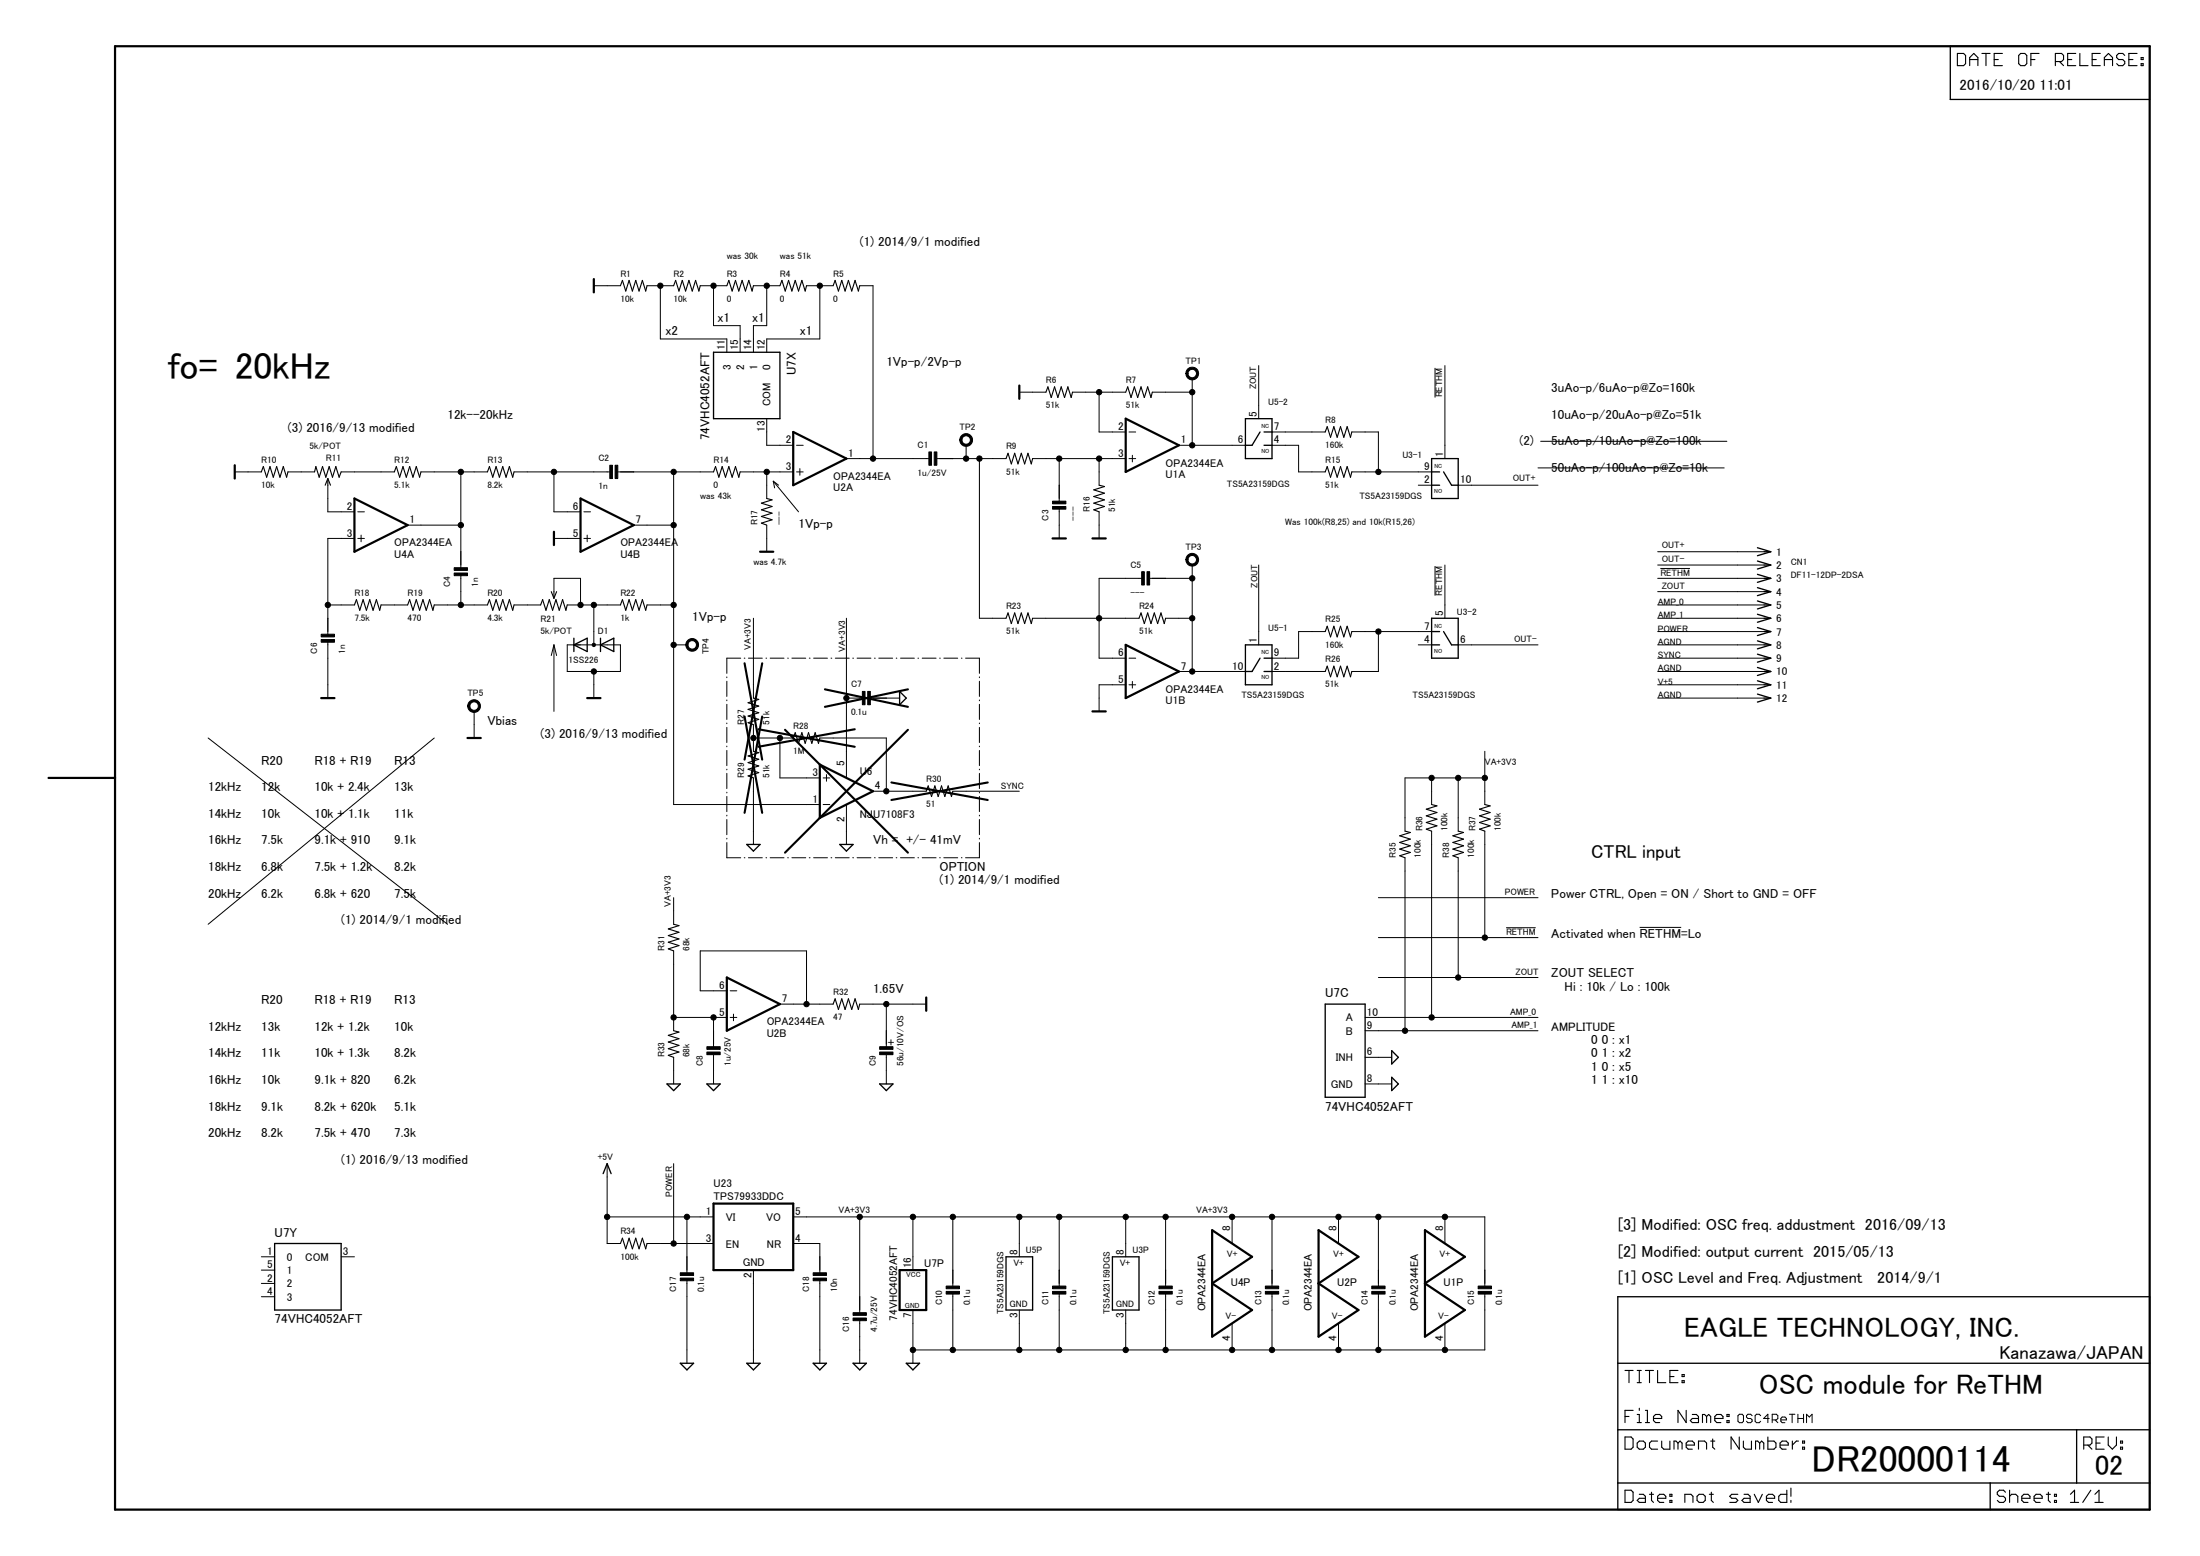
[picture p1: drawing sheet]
<svg xmlns="http://www.w3.org/2000/svg" width="420mm" height="297mm" viewBox="0 0 420 297" stroke-linecap="round" stroke-linejoin="round" font-family="sans-serif">
<g fill="none" stroke="#000" stroke-width=".19">
<path d="M113.4 54.5h5.1M123.6 54.5h5.1M126.1 54.5v10.2h12.7v2.5M133.7 54.5h5.1M136.3 54.5v7.7h5.1v5M143.9 54.5h5M146.4 54.5v7.7h-2.5v5M154 54.5h5.1M156.6 54.5v10.2h-10.2v2.5M164.2 54.5h2.5v33M146.4 79.9v5.1h5.1M194.7 74.9h5"/>
<path d="M204.8 74.9h10.2M209.9 74.9v7.6h5.1M220.1 74.9h7.6M227.7 72.3v12.7M240.4 69.8v10.1M274.1 70.2v5.7M275.9 69.8v17.7M44.8 90.1h5.1M55 90.1h5.1M62.6 92.6v5.1h5.1M65.2 90.1h10.1M68.3 97.7h1.3"/>
<path d="M80.4 90.1h12.7M88 90.1v18.3M98.2 90.1h18.3M105.8 90.1v7.6h5.1M111.5 97.7h1.3M118 90.1h18.3M128.7 90.1v63.5h27.9M141.4 90.1h10.1M146.4 90.1v5.1M147.7 91.9l4.8 5.8M147.7 91.9l.2 1.2M147.7 91.9l1 .7"/>
<path d="M152.1 90.1h1.3M152.1 85h1.3M152.8 89.5v1.2M161.6 87.5h15.8M178.9 87.5h13.2M184.5 85v2.5M187 87.5v30.5h5.1M197.2 87.5h17.8M202.3 87.5v8.2M202.3 97.2v5.6M209.9 87.5v5.1M209.9 97.7v5.1"/>
<path d="M215.6 87.5h1.3M215.6 82.5h1.3M216.3 86.9v1.3M225.1 85h12.7M242.9 85h5.1v5.1h5.1M242.9 82.5h10.2M258.2 90.1h15.2M258.2 82.5h5v7.6M270.9 92.6h2.5M278.5 92.6h15.2M293.7 89.3h35.6M294.2 84.2h35.6"/>
<path d="M62.6 115.5h5.1M67.7 102.8h-5.1v18.3M68.3 102.8h1.3M69 102.2v1.2M72.8 115.5h5.1M77.9 100.2h10.1M82.9 115.5h10.2M88 109.9v5.6M98.2 115.5h5.1M105.8 112.9v-2.5h5.1v5.1M105.8 102.8h5.1M108.3 115.5h10.2"/>
<path d="M111.5 102.8h1.3M112.1 102.2v1.2M113.4 115.5v7.6M121 100.2h7.7M123.6 115.5h5.1M143.9 118v15.3M146.4 100.2v5.1M161.6 118v30.5M197.2 118h20.3M218 110.4h-8.1v15.2h5.1M219.6 110.4h8.1M222.6 118h5.1"/>
<path d="M227.7 107.9v20.3M240.4 107.9v15.2M274.1 108.1v5.6M275.9 107.9v10.1M316.6 115.5h20.3M316.6 118h20.3M316.6 110.4h20.3M316.6 105.3h20.3M316.6 107.9h20.3M316.6 112.9h20.3M317.1 108.5h5.6M62.6 122.6v10.7"/>
<path d="M90.6 135.8v5.1M105.8 123.1v12.7M105.8 123.1l-.5 2M105.8 123.1l.5 2M108.3 123.1h10.2v5.1h-10.2zM113.4 128.2v5.1M128.7 123.1h2.5M138.8 129.2v.2M138.8 130v2.9M138.8 133.6v.2M138.8 134.5v2.9M138.8 138v.2"/>
<path d="M138.8 138.9v2.9M141.5 125.6h-2.7v2.9M142.1 125.6h.2M142.9 125.6h2.7M143.9 138.3v5.1M146.3 125.6h.1M147.1 125.6h2.6M150.4 125.6h.2M151.2 125.6h2.7M154.6 125.6h.1M155.4 125.6h2.6M158.7 125.6h.2"/>
<path d="M159.5 125.6h2.7M161.6 133.3h3.1M162.9 125.6h.1M163.7 125.6h2.6M166.2 133.3h5.6M167 125.6h.2M167.8 125.6h2.7M171.2 125.6h.1M172 125.6h2.6M175.3 125.6h.1M176.1 125.6h2.7M179.5 125.6h.1"/>
<path d="M180.3 125.6h2.6M183.6 125.6h.1M184.4 125.6h2.6v2.9M187 129.2v.2M187 130v2.9M187 133.6v.2M187 134.5v2.9M187 138v.2M187 138.9v2.9M215 130.7h-5.1v5.1M215.6 125.6h1.3M215.6 130.7h1.3"/>
<path d="M216.3 130.1v1.3M225.1 128.2h12.7M242.9 128.2h10.2M253.1 120.6h-5.1v5h-5.1M258.2 120.6h15.2M263.2 120.6v7.6h-5M270.9 123.1h2.5M278.5 123.1h15.2M316.6 125.6h20.3M316.6 130.7h20.3M316.6 128.2h20.3M316.6 123.1h20.3"/>
<path d="M316.6 120.6h20.3M316.6 133.3h20.3M39.8 140.9l45.7 35.5M82.9 140.9l-43.1 35.5M138.8 142.4v.2M138.8 143.3v2.9M138.8 146.8v.2M138.8 147.6v2.9M138.8 151.2v.2M138.8 152v2.9M138.8 155.6v.2M138.8 156.4v2.9"/>
<path d="M143.9 148.5v12.7M143.9 140.9h7.6M148.9 140.9v7.6h7.7M156.6 140.9h12.7v10.1M157.2 148.5h1.3M157.2 153.6h1.3M157.8 147.9v1.2M161.6 153.6v7.6M166.7 151h10.2M182 151h12.7M187 142.4v.2M187 143.3v2.9"/>
<path d="M187 146.8v.2M187 147.6v2.9M187 151.2v.2M187 152v2.9M187 155.6v.2M187 156.4v2.9M273.4 148.5v5.1M273.4 158.7v35.5M278.5 148.5v10.2M283.6 148.5h-15.3v10.2M283.6 143.4v10.2M283.6 158.7v20.3"/>
<path d="M128.7 171.4v5M138.8 160.8v2.9h2.7M138.8 160v.2M142.1 163.7h.2M142.9 163.7h2.7M146.3 163.7h.1M147.1 163.7h2.6M150.4 163.7h.2M151.2 163.7h2.7M154.6 163.7h.1M155.4 163.7h2.6M158.7 163.7h.2"/>
<path d="M159.5 163.7h2.7M162.9 163.7h.1M163.7 163.7h2.6M167 163.7h.2M167.8 163.7h2.7M171.2 163.7h.1M172 163.7h2.6M175.3 163.7h.1M176.1 163.7h2.7M179.5 163.7h.1M180.3 163.7h2.6M183.6 163.7h.1"/>
<path d="M187 160.8v2.9h-2.6M187 160v.2M263.2 179h30.5M263.2 171.4h30.5M268.3 163.7v33.1M278.5 163.7v22.9M287.6 177.1h5.7M313.1 177h8M128.7 194.2h10.1M128.7 181.5v15.3M136.3 194.2v5.6M138.8 189.1h-5.1v-7.6h20.3v10.2"/>
<path d="M139.4 194.2h1.3M139.4 189.1h1.3M140.1 193.6v1.3M148.9 191.7h10.2M164.2 191.7h12.7M169.3 191.7v8.1M260.7 194.2h33M260.7 196.8h33M263.2 186.6h30.5M128.7 201.8v5.1M136.3 201.3v5.6M169.3 201.3v5.6"/>
<path d="M260.7 201.8h5.1M260.7 206.9h5.1M49.9 239.9h2.6M65.2 239.9h2.5M116 222.1v15.3h2.5M116 232.3h20.3M123.6 237.4h12.7M128.7 222.1v15.3M131.2 232.3v10.7M151.5 232.3h132.1v13.2M151.5 237.4h5.1v5.6M164.2 232.3v18.3"/>
<path d="M174.3 232.3v10.2M182 232.3v13.2M194.7 232.3v7.6M202.3 232.3v13.2M215 232.3v7.6M222.6 232.3v13.2M235.3 232.3v5.1M242.9 232.3v13.2M255.6 232.3v5.1M263.2 232.3v13.2M275.9 232.3v5.1M49.9 242.5h2.6"/>
<path d="M49.9 245h2.6M49.9 247.5h2.6M131.2 244.5v15.7M143.9 242.5v17.7M156.6 244.5v15.7M164.2 252.1v8.1M174.3 250.1v10.1M182 247v10.7M194.7 250.1v7.6M202.3 247v10.7M215 250.1v7.6M222.6 247v10.7"/>
<path d="M235.3 252.6v5.1M242.9 247v10.7M255.6 252.6v5.1M263.2 247v10.7M275.9 252.6v5.1M283.6 247v10.7h-109.3M332.2 270h.5l.3 .3v1l-.3 .3h-.5l-.3-.3v-1zM334.6 270.3l-.3-.3h-.5l-.3 .3v.2l.3 .3h.5l.3 .3v.2l-.3 .3h-.5l-.3-.3M336.3 270.3l-.3-.3h-.6l-.2 .3v1l.2 .3h.6l.3-.3M337.9 270.8h-1.1l.8-.8v1.6M338.5 271.1h.8l.2-.3v-.5l-.2-.3h-.8v1.6M339 271.1l.5 .5"/>
<path d="M340.1 271.1h1.1v-.3l-.3-.3h-.5l-.3 .3v.5l.3 .3h.5M341.7 270h1.1M342.3 270v1.6M343.4 270.8h1M343.4 270v1.6M344.4 270v1.6M345 271.6v-1.6l.5 .5 .6-.5v1.6"/>
</g>
<g fill="none" stroke="#000" stroke-width=".42">
<path d="M22 8.8h388.5v279.4h-388.5zM113.4 53.3v2.5M194.7 73.6v2.5M215 79.9l10.1 5.1-10.1 5.1zM44.8 88.8v2.6M67.7 95.2l10.2 5-10.2 5.1zM110.9 95.2l10.1 5-10.1 5.1zM151.5 82.5l10.1 5-10.1 5.1zM105.8 101.5v2.6M145.2 105.3h2.5M201 102.8h2.6M208.6 102.8h2.6"/>
<path d="M61.3 133.3h2.6M112.1 133.3h2.6M208.6 135.8h2.6M215 123.1l10.1 5.1-10.1 5.1zM9.3 148.5h12.7M89.3 140.9h2.5M156.6 146l10.1 5-10.1 5.1zM138.8 186.6l10.1 5.1-10.1 5.1zM176.9 190.4v2.6M136.3 229.8h15.2v12.7h-15.2zM231.5 234.8l7.6 5.1-7.6 5.1 7.6 5.1-7.6 5.1zM251.8 234.8l7.6 5.1-7.6 5.1 7.6 5.1-7.6 5.1z"/>
<path d="M272.1 234.8l7.7 5.1-7.7 5.1 7.7 5.1-7.7 5.1zM171.8 242.5h5.1v7.6h-5.1z"/>
</g>
<g fill="none" stroke="#000" stroke-width=".25">
<path d="M372.5 8.8h38v10.2h-38zM136.3 67.2h12.6v12.7h-12.6zM237.8 79.9h5.1v7.6h-5.1zM240.6 82.5l-1.5 2.5h-1.3M241.4 82.5h1.5M241.4 85h1.5M273.4 87.5h5.1v7.7h-5.1zM273.4 90.1h1.5M273.4 92.6h1.5M275.7 90.1l1.5 2.5h1.3M273.4 118h5.1v7.6h-5.1zM335.6 104.6l2.6 .7"/>
<path d="M335.6 107.1l2.6 .8M335.6 109.6l2.6 .8M335.6 112.2l2.6 .7M335.6 114.7l2.6 .8M335.6 117.3l2.6 .7M335.6 119.8l2.6 .8M336.9 118h1.3M336.9 105.3h1.3M336.9 107.9h1.3M336.9 110.4h1.3M336.9 112.9h1.3M336.9 115.5h1.3"/>
<path d="M338.2 105.3l-2.6 .8M338.2 107.9l-2.6 .7M338.2 110.4l-2.6 .8M338.2 112.9l-2.6 .8M338.2 115.5l-2.6 .7M338.2 118l-2.6 .8M109.6 123.1l2.5-1.3v2.6zM109.6 121.8v2.6M114.7 123.1l2.5-1.3v2.6zM114.7 121.8v2.6M171.8 132l1.3 1.3-1.3 1.2zM237.8 123.1h5.1v7.6h-5.1z"/>
<path d="M240.6 125.6l-1.5 2.6h-1.3M241.4 125.6h1.5M241.4 128.2h1.5M273.4 123.1h1.5M273.4 120.6h1.5M275.7 120.6l1.5 2.5h1.3M335.6 122.3l2.6 .8M335.6 124.9l2.6 .7M335.6 127.4l2.6 .8M335.6 130l2.6 .7M335.6 132.5l2.6 .8M336.9 123.1h1.3"/>
<path d="M336.9 130.7h1.3M336.9 125.6h1.3M336.9 128.2h1.3M336.9 120.6h1.3M336.9 133.3h1.3M338.2 120.6l-2.6 .7M338.2 123.1l-2.6 .8M338.2 125.6l-2.6 .8M338.2 128.2l-2.6 .7M338.2 130.7l-2.6 .8M338.2 133.3l-2.6 .7M142.6 161.2h2.6l-1.3 1.3z"/>
<path d="M160.4 161.2h2.5l-1.3 1.3zM253.1 191.7h7.6v17.8h-7.6zM127.4 206.9h2.5l-1.2 1.3zM135 206.9h2.5l-1.2 1.3zM168 206.9h2.5l-1.2 1.3zM265.8 200.6l1.3 1.2-1.3 1.3zM265.8 205.7l1.3 1.2-1.3 1.3zM52.5 237.4h12.7v12.7h-12.7zM115.2 224l.8-1.9 .7 1.9M192.1 239.9h5.1v10.2h-5.1zM212.4 239.9h5.1v10.2h-5.1zM309 247.5h101.5v40.7h-101.5z"/>
<path d="M129.9 260.2h2.6l-1.3 1.3zM142.6 260.2h2.6l-1.3 1.3zM155.3 260.2h2.5l-1.2 1.3zM162.9 260.2h2.6l-1.3 1.3zM173.1 260.2h2.5l-1.3 1.3zM309 272.9h101.5M309 260.2h101.5M396.6 272.9v10.2M309 283.1h101.5M380.1 283.1v5.1"/>
</g>
<g fill="none" stroke="#000" stroke-width=".21">
<path d="M373.8 10.2h1.2l.4 .4v1.5l-.4 .4h-1.2zM376.2 12.5v-1.5l.8-.8 .7 .8v1.5M376.2 11.4h1.5M378.5 10.2h1.6M379.3 10.2v2.3M380.9 11.4h.7M382.4 10.2h-1.5v2.3h1.5M385.5 10.6l.4-.4h.8l.4 .4v1.5l-.4 .4h-.8l-.4-.4zM387.9 11.4h.7M389.4 10.2h-1.5v2.3M392.5 11.7h1.2l.4-.3v-.8l-.4-.4h-1.2v2.3M393.3 11.7l.8 .8"/>
<path d="M394.9 11.4h.8M396.4 10.2h-1.5v2.3h1.5M397.2 10.2v2.3h1.6M399.6 11.4h.7M401.1 10.2h-1.5v2.3h1.5M401.9 11.4h1.6M401.9 12.5v-1.5l.8-.8 .8 .8v1.5M405.8 10.6l-.4-.4h-.8l-.4 .4v.4l.4 .4h.8l.4 .3v.4l-.4 .4h-.8l-.4-.4M406.6 11.4h.8M408.1 10.2h-1.5v2.3h1.5M408.9 12.1h.4v.4h-.4zM408.9 11h.4v.4h-.4z"/>
<path d="M118.5 54.5l.4-1 .6 2.1 .6-2.1 .7 2.1 .6-2.1 .6 2.1 .7-2.1 .6 2.1 .3-1.1M128.7 54.5l.3-1 .7 2.1 .6-2.1 .6 2.1 .7-2.1 .6 2.1 .6-2.1 .7 2.1 .2-1.1M138.8 54.5l.4-1 .6 2.1 .7-2.1 .6 2.1 .6-2.1 .7 2.1 .6-2.1 .6 2.1 .3-1.1M148.9 54.5l.4-1 .7 2.1 .6-2.1 .6 2.1 .7-2.1 .6 2.1 .6-2.1 .7 2.1 .2-1.1M159.1 54.5l.4-1 .6 2.1 .7-2.1 .6 2.1 .6-2.1 .7 2.1 .6-2.1 .6 2.1 .3-1.1M199.7 74.9l.4-1 .7 2 .6-2 .6 2 .7-2 .6 2 .6-2 .7 2 .2-1M215 74.9l.4-1 .6 2 .6-2 .7 2 .6-2 .6 2 .7-2 .6 2 .3-1M49.9 90.1l.4-1 .6 2 .7-2 .6 2 .6-2 .7 2 .6-2 .6 2 .3-1M60.1 90.1l.2-1 .7 2 .6-2 .6 2 .7-2 .6 2 .6-2 .7 2 .4-1M62.6 91.4v1.2M62.6 91.4l.5 1.2M62.6 91.4l-.5 1.2"/>
<path d="M75.3 90.1l.4-1 .6 2 .7-2 .6 2 .6-2 .7 2 .6-2 .6 2 .3-1M93.1 90.1l.4-1 .6 2 .6-2 .7 2 .6-2 .6 2 .7-2 .6 2 .3-1M136.3 90.1l.4-1 .6 2 .6-2 .7 2 .6-2 .6 2 .7-2 .6 2 .3-1M146.4 95.2l1 .2-2 .7 2 .6-2 .6 2 .7-2 .6 2 .6-2 .7 1 .3M192.1 87.5l.4-1 .6 2.1 .7-2.1 .6 2.1 .7-2.1 .6 2.1 .6-2.1 .7 2.1 .2-1.1M209.9 92.6l1 .3-2 .6 2 .6-2 .7 2 .6-2 .7 2 .6-2 .6 1 .4M253.1 82.5l.4-1.1 .6 2.1 .6-2.1 .7 2.1 .6-2.1 .6 2.1 .7-2.1 .6 2.1 .3-1M253.1 90.1l.4-1 .6 2 .6-2 .7 2 .6-2 .6 2 .7-2 .6 2 .3-1M67.7 115.5l.4-1 .6 2 .6-2 .7 2 .6-2 .6 2 .7-2 .6 2 .3-1M77.9 115.5l.3-1 .7 2 .6-2 .6 2 .7-2 .6 2 .6-2 .7 2 .2-1M93.1 115.5l.4-1 .6 2 .6-2 .7 2 .6-2 .6 2 .7-2 .6 2 .3-1M103.3 115.5l.3-1 .7 2 .6-2 .6 2 .7-2 .6 2 .6-2 .7 2 .2-1"/>
<path d="M105.3 112.9l.5 1.3M105.8 112.9v1.3M106.3 112.9l-.5 1.3M118.5 115.5l.4-1 .6 2 .6-2 .7 2 .6-2 .6 2 .7-2 .6 2 .3-1M192.1 118l.4-1 .6 2 .7-2 .6 2 .7-2 .6 2 .6-2 .7 2 .2-1M217.5 118l.4-1 .6 2 .7-2 .6 2 .7-2 .6 2 .6-2 .7 2 .2-1M143.9 133.3l1 .2-2 .7 2 .6-2 .6 2 .7-2 .6 2 .6-2 .7 1 .3M253.1 120.6l.4-1.1 .6 2.1 .6-2.1 .7 2.1 .6-2.1 .6 2.1 .7-2.1 .6 2.1 .3-1M253.1 128.2l.4-1 .6 2 .6-2 .7 2 .6-2 .6 2 .7-2 .6 2 .3-1M143.9 143.4l1 .3-2 .6 2 .6-2 .7 2 .6-2 .7 2 .6-2 .6 1 .4M151.5 140.9l.4-1 .6 2 .6-2 .7 2 .6-2 .6 2 .7-2 .6 2 .3-1M176.9 151l.4-1 .6 2.1 .6-2.1 .7 2.1 .6-2.1 .6 2.1 .7-2.1 .6 2.1 .3-1.1"/>
<path d="M268.3 158.7l1 .2-2 .7 2 .6-2 .6 2 .7-2 .6 2 .6-2 .7 1 .3M273.4 153.6l1 .2-2 .7 2 .6-2 .6 2 .7-2 .6 2 .6-2 .7 1 .4M278.5 158.7l1 .2-2 .7 2 .6-2 .6 2 .7-2 .6 2 .6-2 .7 1 .3M283.6 153.6l1 .2-2 .7 2 .6-2 .6 2 .7-2 .6 2 .6-2 .7 1 .4M128.7 176.4l1 .3-2.1 .6 2.1 .7-2.1 .6 2.1 .6-2.1 .7 2.1 .6-2.1 .6 1.1 .4M128.7 196.8l1 .2-2.1 .7 2.1 .6-2.1 .6 2.1 .7-2.1 .6 2.1 .6-2.1 .7 1.1 .3M159.1 191.7l.4-1 .6 2 .7-2 .6 2 .6-2 .7 2 .6-2 .6 2 .3-1M118.5 237.4l.4-1 .6 2 .6-2 .7 2 .6-2 .6 2 .7-2 .6 2 .3-1M310.3 274.3h1.2l.4 .4v1.6l-.4 .3h-1.2zM310.3 261.6h1.6M310.3 270.4h.8M311.1 261.6v2.3"/>
<path d="M311.9 269.2h-1.6v2.4M312.7 275.5l.4-.4h.7l.4 .4v.8l-.4 .3h-.7l-.4-.3zM312.7 261.6h.8M312.7 263.9h.8M312.7 270h.4v1.6M312.7 271.6h.8M313.1 261.6v2.3M313.1 268.8v.4M314.2 261.6h1.6M314.2 269.2h.4v2.4M314.2 271.6h.8M315 261.6v2.3"/>
<path d="M315.8 270.8h1.6v-.4l-.4-.4h-.8l-.4 .4v.8l.4 .4h.8M316.6 261.6v2.3h1.5M316.6 275.1h-1.2l-.4 .4v.8l.4 .3h1.2M317.4 275.1v1.2l.4 .3h1.1v-1.5M318.9 262.8h.8M320.5 261.6h-1.6v2.3h1.6M320.5 275.5l-.4-.4h-.4v1.5M320.5 275.5l.4-.4 .3 .4v1.1M320.5 275.5v1.1M321.2 263.6h.4v.3h-.4zM321.2 262.4h.4v.4h-.4zM322 275.9h1.6v-.4l-.4-.4h-.8l-.4 .4v.8l.4 .3h.8"/>
<path d="M322 269.2v2.4l-1.5-2.4v2.4M323.2 270h.8l.4 .4v1.2h-1.2l-.4-.4 .4-.4h1.2M324.4 276.6v-1.5h1.1l.4 .4v1.1M325.9 270.4v1.2M325.9 270.4l-.4-.4h-.4v1.6M325.9 270.4l.4-.4 .4 .4v1.2M326.7 275.1h.8M327.1 274.7v1.6l.4 .3M327.5 270.8h1.6v-.4l-.4-.4h-.8l-.4 .4v.8l.4 .4h.8M329.8 270h.4v.4h-.4zM329.8 271.2h.4v.4h-.4zM332.2 274.3v2.3l-1.6-2.3v2.3"/>
<path d="M333 275.1v1.2l.3 .3h1.2v-1.5M336.1 275.5l-.4-.4h-.4v1.5M336.1 275.5v1.1M336.1 275.5l.3-.4 .4 .4v1.1M337.6 274.3v2.3h1.2l.4-.3v-.8l-.4-.4h-1.2M340 275.9h1.5v-.4l-.4-.4h-.7l-.4 .4v.8l.4 .3h.7M342.3 275.1v1.5M343.5 275.1h-.4l-.8 .8M344.3 276.3h.3v.3h-.3zM344.3 275.1h.3v.4h-.3zM398 275.9h1.1l.4-.4v-.8l-.4-.4h-1.1v2.3M398.7 275.9l.8 .7"/>
<path d="M400.3 275.5h.8M401.8 274.3h-1.5v2.3h1.5M402.6 274.3v1.6l.8 .7 .8-.7v-1.6M405 276.3h.4v.3h-.4zM405 275.1h.4v.4h-.4zM310.3 284.5h1.2l.4 .4v1.5l-.4 .4h-1.2zM313.1 285.3h.7l.4 .3v1.2h-1.1l-.4-.4 .4-.4h1.1M315 285.3h.8M315.4 284.9v1.5l.4 .4M316.6 286h1.5v-.4l-.3-.3h-.8l-.4 .3v.8l.4 .4h.8M318.9 286.4h.4v.4h-.4zM318.9 285.3h.4v.3h-.4z"/>
<path d="M321.8 286.8v-1.5h1.1l.4 .3v1.2M324.1 285.6l.4-.3h.8l.4 .3v.8l-.4 .4h-.8l-.4-.4zM326.5 285.3h.7M326.8 284.9v1.5l.4 .4M331.9 285.3h-1.2l-.4 .3 .4 .4h.8l.4 .4-.4 .4h-1.2M333.1 285.3h.7l.4 .3v1.2h-1.1l-.4-.4 .4-.4h1.1M335 285.3l.8 1.5 .8-1.5M337.4 286h1.5v-.4l-.4-.3h-.7l-.4 .3v.8l.4 .4h.7M341.2 284.5v2.3h-1.1l-.4-.4v-.8l.4-.3h1.1M342 284.1v1.5M342 286.4v.4M383 284.9l-.4-.4h-.8l-.4 .4v.4l.4 .3h.8l.4 .4v.4l-.4 .4h-.8l-.4-.4"/>
<path d="M383.8 285.6l.4-.3h.8l.4 .3v1.2M383.8 284.5v2.3M386.1 286h1.6v-.4l-.4-.3h-.8l-.4 .3v.8l.4 .4h.8M388.5 286h1.5v-.4l-.4-.3h-.7l-.4 .3v.8l.4 .4h.7M390.8 285.3h.8M391.2 284.9v1.5l.4 .4M392.4 286.4h.3v.4h-.3zM392.4 285.3h.3v.3h-.3zM395.4 286.8h1.6M395.4 285.3l.8-.8v2.3M399.3 284.5l-1.5 2.3M400.1 286.8h1.6"/>
<path d="M400.1 285.3l.8-.8v2.3"/>
</g>
<path d="M142.2 126.6l3.4 18.4M142.2 136.8l3.4 18.4M144.8 139.2l18.4 3.4M145.6 126.6l-3.4 18.4M145.6 136.8l-3.4 18.4M149.9 139.3l23.5 23.5M157.5 131.6l15.9 3.3M163.2 139.2l-18.4 3.4M173.4 139.3l-23.5 23.5M173.4 131.6l-15.9 3.3M170.2 149.4l18.4 3.3M188.6 149.4l-18.4 3.3" fill="none" stroke="#000" stroke-width=".4"/>
<g fill="#000" stroke="#000" stroke-width=".19">
<path d="M116.5 88.8h.5v2.6h-.5zM117.5 88.8h.5v2.6h-.5zM177.4 86.3h.5v2.5h-.5zM178.4 86.3h.5v2.5h-.5zM201 95.7h2.6v.5h-2.6zM201 96.7h2.6v.5h-2.6zM86.7 108.4h2.6v.5h-2.6zM86.7 109.4h2.6v.5h-2.6zM218 109.1h.5v2.6h-.5zM219.1 109.1h.5v2.6h-.5zM61.3 121.1h2.6v.5h-2.6zM61.3 122.1h2.6v.5h-2.6z"/>
<path d="M164.7 132h.5v2.5h-.5zM165.7 132h.5v2.5h-.5zM135 199.8h2.5v.5h-2.5zM168 199.8h2.5v.5h-2.5zM135 200.8h2.5v.5h-2.5zM168 200.8h2.5v.5h-2.5zM129.9 243h2.6v.5h-2.6zM129.9 244h2.6v.5h-2.6zM155.3 243h2.5v.5h-2.5zM155.3 244h2.5v.5h-2.5zM162.9 250.6h2.6v.5h-2.6zM162.9 251.6h2.6v.5h-2.6z"/>
<path d="M180.7 245.5h2.5v.5h-2.5zM180.7 246.5h2.5v.5h-2.5zM201 245.5h2.6v.5h-2.6zM201 246.5h2.6v.5h-2.6zM221.3 245.5h2.6v.5h-2.6zM221.3 246.5h2.6v.5h-2.6zM241.7 245.5h2.5v.5h-2.5zM241.7 246.5h2.5v.5h-2.5zM262 245.5h2.5v.5h-2.5zM262 246.5h2.5v.5h-2.5zM282.3 245.5h2.5v.5h-2.5zM282.3 246.5h2.5v.5h-2.5z"/>
</g>
<g fill="#000" stroke="#000" stroke-width=".19">
<path d="M226.9 70.4a1.21 1.21 0 0 1 1.9 .3 1.21 1.21 0 0 1-.8 1.8 1.21 1.21 0 0 1-1.5-1.2h.4a.81 .81 0 0 1 1.2-.7 .81 .81 0 0 1 .1 1.4 .81 .81 0 0 1-1.3-.5v-.2h-.4v-.3z" fill-rule="evenodd"/>
<path d="M183.7 83.1a1.22 1.22 0 0 1 1.9 .4 1.22 1.22 0 0 1-.8 1.7 1.22 1.22 0 0 1-1.5-1.2h.4a.8 .8 0 0 1 1.1-.8 .8 .8 0 0 1 .3 1.4 .8 .8 0 0 1-1.4-.4v-.2h-.4v-.3z" fill-rule="evenodd"/>
<path d="M226.9 105.9a1.21 1.21 0 0 1 1.9 .4 1.21 1.21 0 0 1-.8 1.7 1.21 1.21 0 0 1-1.5-1.2h.4a.82 .82 0 0 1 1.2-.6 .82 .82 0 0 1 .1 1.3 .82 .82 0 0 1-1.3-.4v-.3h-.4v-.3z" fill-rule="evenodd"/>
<path d="M89.7 133.9a1.22 1.22 0 0 1 1.9 .4 1.22 1.22 0 0 1-.8 1.7 1.22 1.22 0 0 1-1.5-1.2h.4a.82 .82 0 0 1 1.2-.8 .82 .82 0 0 1 .2 1.4 .82 .82 0 0 1-1.3-.4l-.1-.2h-.4l.1-.3z" fill-rule="evenodd"/>
<path d="M131.4 122.2a1.22 1.22 0 0 1 1.9 .4 1.22 1.22 0 0 1-.8 1.7 1.22 1.22 0 0 1-1.5-1.2h.4a.81 .81 0 0 1 1.1-.8 .81 .81 0 0 1 .2 1.4 .81 .81 0 0 1-1.3-.4v-.2h-.4v-.3z" fill-rule="evenodd"/>
<circle cx="126.1" cy="54.5" r=".51"/>
<circle cx="136.3" cy="54.5" r=".51"/>
<circle cx="146.4" cy="54.5" r=".51"/>
<circle cx="156.6" cy="54.5" r=".51"/>
<circle cx="209.9" cy="74.9" r=".51"/>
<circle cx="227.7" cy="74.9" r=".51"/>
<circle cx="88" cy="90.1" r=".51"/>
<circle cx="105.8" cy="90.1" r=".51"/>
<circle cx="128.7" cy="90.1" r=".51"/>
<circle cx="146.4" cy="90.1" r=".51"/>
<circle cx="166.7" cy="87.5" r=".51"/>
<circle cx="184.5" cy="87.5" r=".51"/>
<circle cx="187" cy="87.5" r=".51"/>
<circle cx="202.3" cy="87.5" r=".51"/>
<circle cx="209.9" cy="87.5" r=".51"/>
<circle cx="227.7" cy="85" r=".51"/>
<circle cx="263.2" cy="90.1" r=".51"/>
<circle cx="62.6" cy="115.5" r=".51"/>
<circle cx="88" cy="100.2" r=".51"/>
<circle cx="88" cy="115.5" r=".51"/>
<circle cx="110.9" cy="115.5" r=".51"/>
<circle cx="113.4" cy="115.5" r=".51"/>
<circle cx="128.7" cy="100.2" r=".51"/>
<circle cx="128.7" cy="115.5" r=".51"/>
<circle cx="209.9" cy="118" r=".51"/>
<circle cx="227.7" cy="118" r=".51"/>
<circle cx="227.7" cy="110.4" r=".51"/>
<circle cx="113.4" cy="123.1" r=".33"/>
<circle cx="113.4" cy="128.2" r=".51"/>
<circle cx="128.7" cy="123.1" r=".51"/>
<circle cx="161.6" cy="133.3" r=".51"/>
<circle cx="227.7" cy="128.2" r=".51"/>
<circle cx="263.2" cy="120.6" r=".51"/>
<circle cx="143.9" cy="140.9" r=".51"/>
<circle cx="148.9" cy="140.9" r=".51"/>
<circle cx="169.3" cy="151" r=".51"/>
<circle cx="273.4" cy="148.5" r=".51"/>
<circle cx="278.5" cy="148.5" r=".51"/>
<circle cx="283.6" cy="148.5" r=".51"/>
<circle cx="283.6" cy="179" r=".51"/>
<circle cx="128.7" cy="194.2" r=".51"/>
<circle cx="136.3" cy="194.2" r=".51"/>
<circle cx="154" cy="191.7" r=".51"/>
<circle cx="169.3" cy="191.7" r=".51"/>
<circle cx="268.3" cy="196.8" r=".51"/>
<circle cx="273.4" cy="194.2" r=".51"/>
<circle cx="278.5" cy="186.6" r=".51"/>
<circle cx="116" cy="232.3" r=".51"/>
<circle cx="128.7" cy="237.4" r=".51"/>
<circle cx="131.2" cy="232.3" r=".51"/>
<circle cx="164.2" cy="232.3" r=".51"/>
<circle cx="174.3" cy="232.3" r=".51"/>
<circle cx="182" cy="232.3" r=".51"/>
<circle cx="194.7" cy="232.3" r=".51"/>
<circle cx="202.3" cy="232.3" r=".51"/>
<circle cx="215" cy="232.3" r=".51"/>
<circle cx="222.6" cy="232.3" r=".51"/>
<circle cx="235.3" cy="232.3" r=".51"/>
<circle cx="242.9" cy="232.3" r=".51"/>
<circle cx="255.6" cy="232.3" r=".51"/>
<circle cx="263.2" cy="232.3" r=".51"/>
<circle cx="275.9" cy="232.3" r=".51"/>
<circle cx="174.3" cy="257.7" r=".51"/>
<circle cx="182" cy="257.7" r=".51"/>
<circle cx="194.7" cy="257.7" r=".51"/>
<circle cx="202.3" cy="257.7" r=".51"/>
<circle cx="215" cy="257.7" r=".51"/>
<circle cx="222.6" cy="257.7" r=".51"/>
<circle cx="235.3" cy="257.7" r=".51"/>
<circle cx="242.9" cy="257.7" r=".51"/>
<circle cx="255.6" cy="257.7" r=".51"/>
<circle cx="263.2" cy="257.7" r=".51"/>
<circle cx="275.9" cy="257.7" r=".51"/>
</g>
<g font-size="7.2">
<text x="32.1" y="72.3">fo= 20kHz</text>
<text x="346" y="281.1">DR20000114</text>
</g>
<g font-size="5.4">
<text x="321.7" y="255.2">EAGLE TECHNOLOGY, INC.</text>
<text x="335.9" y="266.1">OSC module for ReTHM</text>
<text x="400.1" y="281.6">02</text>
</g>
<g font-size="3.6">
<text x="303.9" y="163.7">CTRL input</text>
<text x="381.9" y="259.5">Kanazawa/JAPAN</text>
</g>
<g font-size="3.1">
<text x="309" y="239.9">[2] Modified: output current 2015/05/13</text>
<text x="309" y="234.9">[3] Modified: OSC freq. addustment 2016/09/13</text>
<text x="309" y="245">[1] OSC Level and Freq. Adjustment</text>
<text x="358.5" y="245">2014/9/1</text>
</g>
<g font-size="2.9">
<text x="374.2" y="17.2">2016/10/20</text>
<text x="389.5" y="17.2">11:01</text>
</g>
<g font-size="2.5">
<text x="164.2" y="46.9">(1) 2014/9/1 modified</text>
<text x="127.1" y="63.9">x2</text>
<text x="137" y="61.4">x1</text>
<text x="143.6" y="61.4">x1</text>
<text x="152.8" y="63.9">x1</text>
<text x="152" y="71.6" transform="rotate(-90 152 71.6)">U7X</text>
<text x="169.3" y="69.8">1Vp-p/2Vp-p</text>
<text x="296.3" y="74.9">3uAo-p/6uAo-p@Zo=160k</text>
<text x="55" y="82.5">(3) 2016/9/13 modified</text>
<text x="85.5" y="79.9">12k--20kHz</text>
<text x="296.3" y="79.9">10uAo-p/20uAo-p@Zo=51k</text>
<text x="135.5" y="84" transform="rotate(-90 135.5 84)">74VHC4052AFT</text>
<text x="290.2" y="85">(2)</text>
<text x="296.3" y="85">5uAo-p/10uAo-p@Zo=100k</text>
<text x="296.3" y="90.1">50uAo-p/100uAo-p@Zo=10k</text>
<text x="152.5" y="100.8">1Vp-p</text>
<text x="132.2" y="118.5">1Vp-p</text>
<text x="93.1" y="138.3">Vbias</text>
<text x="103.2" y="140.9">(3) 2016/9/13 modified</text>
<text x="49.9" y="146">R20</text>
<text x="60.1" y="146">R18 + R19</text>
<text x="75.3" y="146">R13</text>
<text x="39.7" y="151">12kHz</text>
<text x="49.9" y="151">12k</text>
<text x="60.1" y="151">10k + 2.4k</text>
<text x="75.3" y="151">13k</text>
<text x="39.7" y="156.1">14kHz</text>
<text x="39.7" y="161.2">16kHz</text>
<text x="49.9" y="156.1">10k</text>
<text x="49.9" y="161.2">7.5k</text>
<text x="60.1" y="156.1">10k + 1.1k</text>
<text x="60.1" y="161.2">9.1k + 910</text>
<text x="75.3" y="156.1">11k</text>
<text x="75.3" y="161.2">9.1k</text>
<text x="166.7" y="161.2">Vh = +/- 41mV</text>
<text x="39.7" y="166.3">18kHz</text>
<text x="49.9" y="166.3">6.8k</text>
<text x="60.1" y="166.3">7.5k + 1.2k</text>
<text x="75.3" y="166.3">8.2k</text>
<text x="179.4" y="166.3">OPTION</text>
<text x="39.7" y="171.4">20kHz</text>
<text x="49.9" y="171.4">6.2k</text>
<text x="60.1" y="171.4">6.8k + 620</text>
<text x="75.3" y="171.4">7.5k</text>
<text x="179.4" y="168.8">(1) 2014/9/1 modified</text>
<text x="296.3" y="171.4">Power CTRL, Open = ON / Short to GND = OFF</text>
<text x="65.1" y="176.4">(1) 2014/9/1 modified</text>
<text x="296.3" y="179">Activated when RETHM=Lo</text>
<text x="49.9" y="191.7">R20</text>
<text x="60.1" y="191.7">R18 + R19</text>
<text x="75.3" y="191.7">R13</text>
<text x="166.7" y="189.6">1.65V</text>
<text x="253.1" y="190.4">U7C</text>
<text x="296.3" y="186.6">ZOUT SELECT</text>
<text x="298.8" y="189.1">Hi : 10k / Lo : 100k</text>
<text x="39.7" y="196.8">12kHz</text>
<text x="49.9" y="196.8">13k</text>
<text x="60.1" y="196.8">12k + 1.2k</text>
<text x="75.3" y="196.8">10k</text>
<text x="39.7" y="201.8">14kHz</text>
<text x="49.9" y="201.8">11k</text>
<text x="60.1" y="201.8">10k + 1.3k</text>
<text x="75.3" y="201.8">8.2k</text>
<text x="169.5" y="199.8">+</text>
<text x="303.9" y="199.3">0</text>
<text x="303.9" y="201.8">0</text>
<text x="305.9" y="199.3">0 : x1</text>
<text x="305.9" y="201.8">1 : x2</text>
<text x="39.7" y="206.9">16kHz</text>
<text x="49.9" y="206.9">10k</text>
<text x="60.1" y="206.9">9.1k + 820</text>
<text x="75.3" y="206.9">6.2k</text>
<text x="303.9" y="204.4">1</text>
<text x="303.9" y="206.9">1</text>
<text x="305.9" y="204.4">0 : x5</text>
<text x="305.9" y="206.9">1 : x10</text>
<text x="39.7" y="212">18kHz</text>
<text x="49.9" y="212">9.1k</text>
<text x="60.1" y="212">8.2k + 620k</text>
<text x="75.3" y="212">5.1k</text>
<text x="253.1" y="212">74VHC4052AFT</text>
<text x="39.7" y="217.1">20kHz</text>
<text x="49.9" y="217.1">8.2k</text>
<text x="60.1" y="217.1">7.5k + 470</text>
<text x="75.3" y="217.1">7.3k</text>
<text x="65.1" y="222.2">(1) 2016/9/13 modified</text>
<text x="52.4" y="236.1">U7Y</text>
<text x="52.4" y="252.6">74VHC4052AFT</text>
</g>
<text font-size="2.3" x="296.3" y="196.8">AMPLITUDE</text>
<g font-size="2.1">
<text x="138.4" y="66.9" transform="rotate(-90 138.4 66.9)">11</text>
<text x="139.6" y="70.7" transform="rotate(-90 139.6 70.7)">3</text>
<text x="141" y="66.9" transform="rotate(-90 141 66.9)">15</text>
<text x="142.1" y="70.7" transform="rotate(-90 142.1 70.7)">2</text>
<text x="143.5" y="66.9" transform="rotate(-90 143.5 66.9)">14</text>
<text x="144.6" y="70.7" transform="rotate(-90 144.6 70.7)">1</text>
<text x="146.1" y="66.9" transform="rotate(-90 146.1 66.9)">12</text>
<text x="147.2" y="70.7" transform="rotate(-90 147.2 70.7)">0</text>
<text x="147.2" y="77.6" transform="rotate(-90 147.2 77.6)">COM</text>
<text x="146.1" y="82.5" transform="rotate(-90 146.1 82.5)">13</text>
<text x="213.6" y="82.1">2</text>
<text x="240" y="79.6" transform="rotate(-90 240 79.6)">5</text>
<text x="243.3" y="82.1">7</text>
<text x="150.1" y="84.7">2</text>
<text x="150.1" y="89.7">3</text>
<text x="162" y="87.2">1</text>
<text x="213.6" y="87.2">3</text>
<text x="222.6" y="89.1">OPA2344EA</text>
<text x="225.5" y="84.7">1</text>
<text x="236.4" y="84.7">6</text>
<text x="243.3" y="84.7">4</text>
<text x="272" y="89.7">9</text>
<text x="275.6" y="87.2" transform="rotate(-90 275.6 87.2)">1</text>
<text x="159.1" y="91.6">OPA2344EA</text>
<text x="159.1" y="93.8">U2A</text>
<text x="222.6" y="91.2">U1A</text>
<text x="272" y="92.3">2</text>
<text x="278.8" y="92.3">10</text>
<text x="66.3" y="97.4">2</text>
<text x="78.2" y="99.9">1</text>
<text x="109.4" y="97.4">6</text>
<text x="121.4" y="99.9">7</text>
<text x="66.3" y="102.4">3</text>
<text x="75.3" y="104.3">OPA2344EA</text>
<text x="75.3" y="106.5">U4A</text>
<text x="109.4" y="102.4">5</text>
<text x="118.5" y="104.3">OPA2344EA</text>
<text x="118.5" y="106.5">U4B</text>
<text x="339.2" y="106.1">1</text>
<text x="339.2" y="108.6">2</text>
<text x="339.2" y="111.2">3</text>
<text x="339.2" y="113.7">4</text>
<text x="275.6" y="117.7" transform="rotate(-90 275.6 117.7)">5</text>
<text x="339.2" y="116.3">5</text>
<text x="339.2" y="118.8">6</text>
<text x="213.6" y="125.3">6</text>
<text x="240" y="122.8" transform="rotate(-90 240 122.8)">1</text>
<text x="243.3" y="125.3">9</text>
<text x="272" y="120.2">7</text>
<text x="272" y="122.8">4</text>
<text x="278.8" y="122.8">6</text>
<text x="339.2" y="121.3">7</text>
<text x="339.2" y="123.9">8</text>
<text x="213.6" y="130.4">5</text>
<text x="225.5" y="127.8">7</text>
<text x="235.3" y="127.8">10</text>
<text x="243.3" y="127.8">2</text>
<text x="339.2" y="126.4">9</text>
<text x="339.2" y="129">10</text>
<text x="339.2" y="131.5">11</text>
<text x="222.6" y="132.3">OPA2344EA</text>
<text x="222.6" y="134.4">U1B</text>
<text x="339.2" y="134">12</text>
<text x="155.1" y="148.1">3</text>
<text x="161.3" y="146.2" transform="rotate(-90 161.3 146.2)">5</text>
<text x="164.2" y="147.9">U6</text>
<text x="155.1" y="153.2">1</text>
<text x="167.1" y="150.7">4</text>
<text x="161.3" y="157" transform="rotate(-90 161.3 157)">2</text>
<text x="164.2" y="156.1">NJU7108F3</text>
<text x="137.4" y="188.8">6</text>
<text x="149.3" y="191.3">7</text>
<text x="137.4" y="193.9">5</text>
<text x="146.4" y="195.7">OPA2344EA</text>
<text x="146.4" y="197.9">U2B</text>
<text x="257" y="195">A</text>
<text x="257" y="197.5">B</text>
<text x="261.1" y="193.9">10</text>
<text x="261.1" y="196.4">9</text>
<text x="255.1" y="202.6">INH</text>
<text x="261.1" y="201.5">6</text>
<text x="254.2" y="207.7">GND</text>
<text x="261.1" y="206.6">8</text>
<text x="136.3" y="226.6">U23</text>
<text x="134.8" y="232">1</text>
<text x="136.3" y="229.1">TPS79933DDC</text>
<text x="138.6" y="233.1">VI</text>
<text x="146.3" y="233.1">VO</text>
<text x="151.9" y="232">5</text>
<text x="51" y="239.6">1</text>
<text x="65.5" y="239.6">3</text>
<text x="134.8" y="237">3</text>
<text x="138.6" y="238.2">EN</text>
<text x="146.5" y="238.2">NR</text>
<text x="151.9" y="237">4</text>
<text x="194.3" y="239.6" transform="rotate(-90 194.3 239.6)">8</text>
<text x="214.6" y="239.6" transform="rotate(-90 214.6 239.6)">8</text>
<text x="235" y="235.1" transform="rotate(-90 235 235.1)">8</text>
<text x="255.3" y="235.1" transform="rotate(-90 255.3 235.1)">8</text>
<text x="275.6" y="235.1" transform="rotate(-90 275.6 235.1)">8</text>
<text x="51" y="242.1">5</text>
<text x="51" y="244.7">2</text>
<text x="54.8" y="240.7">0</text>
<text x="54.8" y="243.2">1</text>
<text x="54.8" y="245.8">2</text>
<text x="58.3" y="240.7">COM</text>
<text x="141.8" y="241.7">GND</text>
<text x="143.5" y="243.9" transform="rotate(-90 143.5 243.9)">2</text>
<text x="174" y="242.1" transform="rotate(-90 174 242.1)">16</text>
<text x="176.5" y="241.8">U7P</text>
<text x="235.1" y="245.5">U4P</text>
<text x="255.4" y="245.5">U2P</text>
<text x="275.7" y="245.5">U1P</text>
<text x="51" y="247.2">4</text>
<text x="54.8" y="248.3">3</text>
<text x="174" y="251.5" transform="rotate(-90 174 251.5)">7</text>
<text x="194.3" y="251.5" transform="rotate(-90 194.3 251.5)">3</text>
<text x="214.6" y="251.5" transform="rotate(-90 214.6 251.5)">3</text>
<text x="230.2" y="250.3" transform="rotate(-90 230.2 250.3)">OPA2344EA</text>
<text x="250.6" y="250.3" transform="rotate(-90 250.6 250.3)">OPA2344EA</text>
<text x="270.9" y="250.3" transform="rotate(-90 270.9 250.3)">OPA2344EA</text>
<text x="171.3" y="252.1" transform="rotate(-90 171.3 252.1)">74VHC4052AFT</text>
<text x="235" y="256" transform="rotate(-90 235 256)">4</text>
<text x="255.3" y="256" transform="rotate(-90 255.3 256)">4</text>
<text x="275.6" y="256" transform="rotate(-90 275.6 256)">4</text>
</g>
<g font-size="1.8">
<text x="118.5" y="52.8">R1</text>
<text x="128.6" y="52.8">R2</text>
<text x="138.8" y="49.5">was 30k</text>
<text x="138.8" y="52.8">R3</text>
<text x="149" y="49.5">was 51k</text>
<text x="149" y="52.8">R4</text>
<text x="159.1" y="52.8">R5</text>
<text x="118.5" y="57.6">10k</text>
<text x="128.6" y="57.6">10k</text>
<text x="138.8" y="57.6">0</text>
<text x="149" y="57.6">0</text>
<text x="159.1" y="57.6">0</text>
<text x="226.4" y="69.4">TP1</text>
<text x="199.8" y="77.9">51k</text>
<text x="199.8" y="73.1">R6</text>
<text x="215" y="77.9">51k</text>
<text x="215" y="73.1">R7</text>
<text x="239.9" y="74.3" transform="rotate(-90 239.9 74.3)">ZOUT</text>
<text x="242.2" y="77.3">U5-2</text>
<text x="275.4" y="75.9" transform="rotate(-90 275.4 75.9)">RETHM</text>
<text x="183.2" y="82.1">TP2</text>
<text x="253.1" y="80.7">R8</text>
<text x="49.9" y="88.3">R10</text>
<text x="59.1" y="85.8">5k/POT</text>
<text x="62.2" y="88">R11</text>
<text x="75.3" y="88.3">R12</text>
<text x="93.1" y="88.3">R13</text>
<text x="114.3" y="88.1">C2</text>
<text x="136.3" y="88.3">R14</text>
<text x="175.2" y="85.5">C1</text>
<text x="192.1" y="85.8">R9</text>
<text x="253.1" y="85.5">160k</text>
<text x="253.1" y="88.3">R15</text>
<text x="267.8" y="87.4">U3-1</text>
<text x="49.9" y="93.1">10k</text>
<text x="75.3" y="93.1">5.1k</text>
<text x="93.1" y="93.1">8.2k</text>
<text x="114.3" y="93.4">1n</text>
<text x="133.7" y="95.2">was 43k</text>
<text x="136.3" y="93.1">0</text>
<text x="175.2" y="90.9">1u/25V</text>
<text x="192.1" y="90.6">51k</text>
<text x="234.3" y="92.9">TS5A23159DGS</text>
<text x="253.1" y="93.1">51k</text>
<text x="259.6" y="95.2">TS5A23159DGS</text>
<text x="288.9" y="91.9">OUT+</text>
<text x="144.7" y="100.3" transform="rotate(-90 144.7 100.3)">R17</text>
<text x="149.5" y="100.3" transform="rotate(-90 149.5 100.3)">---</text>
<text x="200.3" y="99.4" transform="rotate(-90 200.3 99.4)">C3</text>
<text x="205.6" y="99.4" transform="rotate(-90 205.6 99.4)">---</text>
<text x="208.2" y="97.7" transform="rotate(-90 208.2 97.7)">R16</text>
<text x="213" y="97.7" transform="rotate(-90 213 97.7)">51k</text>
<text x="245.5" y="100.3">Was 100k(R8,25) and 10k(R15,26)</text>
<text x="143.9" y="107.9">was 4.7k</text>
<text x="226.4" y="105">TP3</text>
<text x="317.3" y="104.6">OUT+</text>
<text x="317.3" y="107.4">OUT-</text>
<text x="342" y="107.9">CN1</text>
<text x="67.7" y="113.7">R18</text>
<text x="77.8" y="113.7">R19</text>
<text x="86" y="112.1" transform="rotate(-90 86 112.1)">C4</text>
<text x="91.3" y="112.1" transform="rotate(-90 91.3 112.1)">1n</text>
<text x="93.1" y="113.7">R20</text>
<text x="118.5" y="113.7">R22</text>
<text x="215.9" y="113.7">---</text>
<text x="215.9" y="108.4">C5</text>
<text x="240.1" y="112.2" transform="rotate(-90 240.1 112.2)">ZOUT</text>
<text x="275.4" y="113.7" transform="rotate(-90 275.4 113.7)">RETHM</text>
<text x="317.1" y="109.9">RETHM</text>
<text x="317.3" y="112.4">ZOUT</text>
<text x="342" y="110.4">DF11-12DP-2DSA</text>
<text x="67.7" y="118.5">7.5k</text>
<text x="77.8" y="118.5">470</text>
<text x="93.1" y="118.5">4.3k</text>
<text x="103.2" y="118.8">R21</text>
<text x="118.5" y="118.5">1k</text>
<text x="192.1" y="116.3">R23</text>
<text x="217.5" y="116.3">R24</text>
<text x="253.1" y="118.8">R25</text>
<text x="278.2" y="117.4">U3-2</text>
<text x="316.6" y="115.5">AMP_0</text>
<text x="316.6" y="118">AMP_1</text>
<text x="60.6" y="124.8" transform="rotate(-90 60.6 124.8)">C6</text>
<text x="65.9" y="124.8" transform="rotate(-90 65.9 124.8)">1n</text>
<text x="103.2" y="121.1">5k/POT</text>
<text x="114.2" y="121.1">D1</text>
<text x="135.4" y="124.9" transform="rotate(-90 135.4 124.9)">TP4</text>
<text x="143.4" y="124.1" transform="rotate(-90 143.4 124.1)">VA+3V3</text>
<text x="161.4" y="124.4" transform="rotate(-90 161.4 124.4)">VA+3V3</text>
<text x="192.1" y="121.1">51k</text>
<text x="217.5" y="121.1">51k</text>
<text x="242.2" y="120.4">U5-1</text>
<text x="253.1" y="123.6">160k</text>
<text x="289.2" y="122.6">OUT-</text>
<text x="316.6" y="123.1">AGND</text>
<text x="316.6" y="125.6">SYNC</text>
<text x="316.6" y="120.6">POWER</text>
<text x="108.6" y="126.6">1SS226</text>
<text x="162.5" y="131.2">C7</text>
<text x="253.1" y="131.2">51k</text>
<text x="253.1" y="126.4">R26</text>
<text x="316.6" y="128.2">AGND</text>
<text x="316.6" y="130.7">V+5</text>
<text x="89.3" y="132.9">TP5</text>
<text x="162.5" y="136.6">0.1u</text>
<text x="237.1" y="133.3">TS5A23159DGS</text>
<text x="269.8" y="133.3">TS5A23159DGS</text>
<text x="316.6" y="133.3">AGND</text>
<text x="142.1" y="138.3" transform="rotate(-90 142.1 138.3)">R27</text>
<text x="146.9" y="138.3" transform="rotate(-90 146.9 138.3)">51k</text>
<text x="151.5" y="143.9">1M</text>
<text x="151.5" y="139.1">R28</text>
<text x="142.1" y="148.5" transform="rotate(-90 142.1 148.5)">R29</text>
<text x="146.9" y="148.5" transform="rotate(-90 146.9 148.5)">51k</text>
<text x="176.9" y="149.3">R30</text>
<text x="283.6" y="146">VA+3V3</text>
<text x="176.9" y="154.1">51</text>
<text x="191.1" y="150.5">SYNC</text>
<text x="271.7" y="158.7" transform="rotate(-90 271.7 158.7)">R36</text>
<text x="276.5" y="158.7" transform="rotate(-90 276.5 158.7)">100k</text>
<text x="281.8" y="158.7" transform="rotate(-90 281.8 158.7)">R37</text>
<text x="286.6" y="158.7" transform="rotate(-90 286.6 158.7)">100k</text>
<text x="266.6" y="163.7" transform="rotate(-90 266.6 163.7)">R35</text>
<text x="271.4" y="163.7" transform="rotate(-90 271.4 163.7)">100k</text>
<text x="276.7" y="163.7" transform="rotate(-90 276.7 163.7)">R38</text>
<text x="281.5" y="163.7" transform="rotate(-90 281.5 163.7)">100k</text>
<text x="128.1" y="173.1" transform="rotate(-90 128.1 173.1)">VA+3V3</text>
<text x="287.4" y="170.9">POWER</text>
<text x="287.6" y="178.5">RETHM</text>
<text x="126.9" y="181.5" transform="rotate(-90 126.9 181.5)">R31</text>
<text x="131.7" y="181.5" transform="rotate(-90 131.7 181.5)">68k</text>
<text x="159.1" y="189.9">R32</text>
<text x="289.4" y="186.1">ZOUT</text>
<text x="159.1" y="194.7">47</text>
<text x="288.4" y="193.7">AMP_0</text>
<text x="288.6" y="196.3">AMP_1</text>
<text x="126.9" y="201.8" transform="rotate(-90 126.9 201.8)">R33</text>
<text x="131.7" y="201.8" transform="rotate(-90 131.7 201.8)">68k</text>
<text x="134.2" y="203.5" transform="rotate(-90 134.2 203.5)">C8</text>
<text x="139.6" y="203.5" transform="rotate(-90 139.6 203.5)">1u/25V</text>
<text x="167.2" y="203.5" transform="rotate(-90 167.2 203.5)">C9</text>
<text x="172.6" y="203.5" transform="rotate(-90 172.6 203.5)">56u/10V/OS</text>
<text x="114.2" y="221.4">+5V</text>
<text x="128.4" y="228.5" transform="rotate(-90 128.4 228.5)">POWER</text>
<text x="160.1" y="231.6">VA+3V3</text>
<text x="228.5" y="231.6">VA+3V3</text>
<text x="118.5" y="235.6">R34</text>
<text x="195.9" y="239.2">U5P</text>
<text x="216.3" y="239.2">U3P</text>
<text x="234.3" y="239.9">V+</text>
<text x="254.6" y="239.9">V+</text>
<text x="274.9" y="239.9">V+</text>
<text x="118.5" y="240.4">100k</text>
<text x="193.5" y="241.7">V+</text>
<text x="213.9" y="241.7">V+</text>
<text x="129.1" y="246.7" transform="rotate(-90 129.1 246.7)">C17</text>
<text x="134.5" y="246.7" transform="rotate(-90 134.5 246.7)">0.1u</text>
<text x="154.5" y="246.7" transform="rotate(-90 154.5 246.7)">C18</text>
<text x="159.9" y="246.7" transform="rotate(-90 159.9 246.7)">10n</text>
<text x="179.9" y="249.2" transform="rotate(-90 179.9 249.2)">C10</text>
<text x="185.3" y="249.2" transform="rotate(-90 185.3 249.2)">0.1u</text>
<text x="191.6" y="250.9" transform="rotate(-90 191.6 250.9)">TS5A23159DGS</text>
<text x="192.8" y="249.6">GND</text>
<text x="200.3" y="249.2" transform="rotate(-90 200.3 249.2)">C11</text>
<text x="205.6" y="249.2" transform="rotate(-90 205.6 249.2)">0.1u</text>
<text x="211.9" y="250.9" transform="rotate(-90 211.9 250.9)">TS5A23159DGS</text>
<text x="213.1" y="249.6">GND</text>
<text x="220.6" y="249.2" transform="rotate(-90 220.6 249.2)">C12</text>
<text x="225.9" y="249.2" transform="rotate(-90 225.9 249.2)">0.1u</text>
<text x="234" y="251.9">V-</text>
<text x="240.9" y="249.2" transform="rotate(-90 240.9 249.2)">C13</text>
<text x="246.2" y="249.2" transform="rotate(-90 246.2 249.2)">0.1u</text>
<text x="254.4" y="251.9">V-</text>
<text x="261.2" y="249.2" transform="rotate(-90 261.2 249.2)">C14</text>
<text x="266.6" y="249.2" transform="rotate(-90 266.6 249.2)">0.1u</text>
<text x="274.7" y="251.9">V-</text>
<text x="281.5" y="249.2" transform="rotate(-90 281.5 249.2)">C15</text>
<text x="286.9" y="249.2" transform="rotate(-90 286.9 249.2)">0.1u</text>
<text x="162.2" y="254.3" transform="rotate(-90 162.2 254.3)">C16</text>
<text x="167.5" y="254.3" transform="rotate(-90 167.5 254.3)">4.7u/25V</text>
</g>
<g font-size="1.4">
<text x="173.1" y="243.9">VCC</text>
<text x="172.8" y="249.7">GND</text>
</g>
<g font-size="1.1">
<text x="240.9" y="81.7">NC</text>
<text x="240.9" y="86.5">NO</text>
<text x="273.9" y="89.3">NC</text>
<text x="273.9" y="94.2">NO</text>
<text x="273.9" y="119.8">NC</text>
<text x="240.9" y="124.9">NC</text>
<text x="273.9" y="124.6">NO</text>
<text x="240.9" y="129.7">NO</text>
</g>
</svg>
